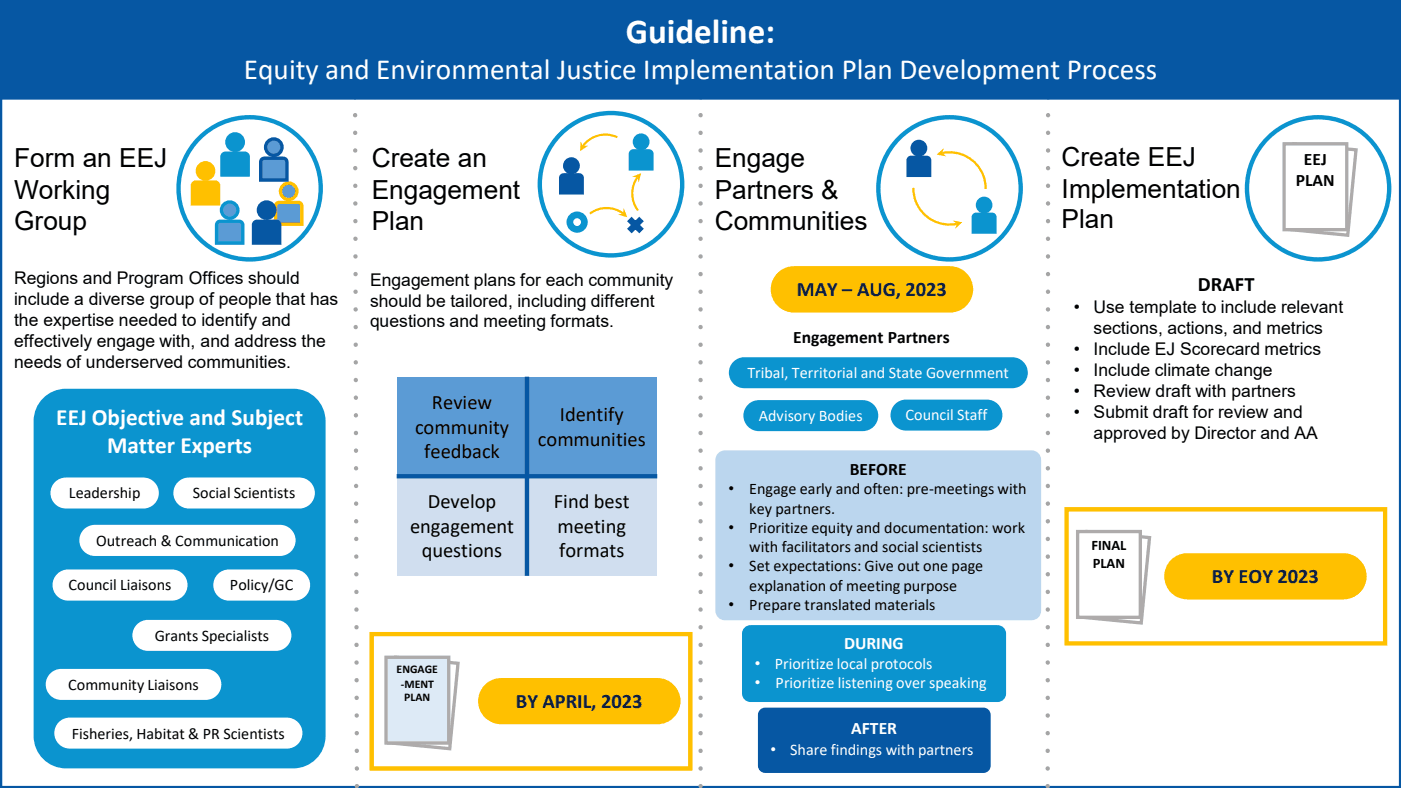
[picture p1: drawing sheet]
<svg xmlns="http://www.w3.org/2000/svg" width="339mm" height="190mm" viewBox="0 0 339 190" stroke-linecap="round" stroke-linejoin="round" font-family="sans-serif">
<path d="M0 0h338.7v190.5h-338.7z" fill="none" stroke="#0657a3" stroke-width="1.1" stroke-linecap="butt"/>
<path d="M89.9 153.3h77v32.5h-77z" fill="none" stroke="#ffc000" stroke-width="1.1" stroke-linecap="butt"/>
<path d="M85.8 23.6l.5 166.9M169.4 23.6v166.9M253.4 23.6l-.1 166.9" fill="none" stroke="#a5a5a5" stroke-width="1.1" stroke-dasharray="0 4.2"/>
<path d="M0 0h338.7v23.6h-338.7z" fill="#0657a3"/>
<path d="M0 0h338.7v23.6h-338.7z" fill="none" stroke="#0657a3" stroke-width="1.1" stroke-linecap="butt"/>
<path d="M66.9 49.2l.6-.3h4.6a.88 .88 0 0 1 .9 .9v4.4h-6.4v-4.4z" fill-rule="evenodd" fill="#5b9bd5"/>
<path d="M66.9 49.2l.6-.3h4.6a.88 .88 0 0 1 .9 .9v4.4h-6.4v-4.4z" fill="none" stroke="#ffc000" stroke-width=".8" stroke-linecap="butt"/>
<circle cx="69.8" cy="46.2" r="1.99" fill="#5b9bd5"/>
<circle cx="69.8" cy="46.2" r="1.99" fill="none" stroke="#ffc000" stroke-width=".8" stroke-linecap="butt"/>
<circle cx="60.3" cy="45.5" r="17.2" fill="none" stroke="#0b94cf" stroke-width="1.1" stroke-linecap="butt"/>
<path d="M61.5 53.7l.7-.2h4.5a.88 .88 0 0 1 .9 .9v4.4h-6.3v-4.4z" fill-rule="evenodd" fill="#0657a3"/>
<path d="M61.5 53.7l.7-.2h4.5a.88 .88 0 0 1 .9 .9v4.4h-6.3v-4.4z" fill="none" stroke="#0657a3" stroke-width=".8" stroke-linecap="butt"/>
<circle cx="64.4" cy="50.8" r="1.98" fill="#0657a3"/>
<circle cx="64.4" cy="50.8" r="1.98" fill="none" stroke="#0657a3" stroke-width=".8" stroke-linecap="butt"/>
<path d="M53.9 37.3l.6-.3h4.6a.88 .88 0 0 1 .9 .9v4.4h-6.3v-4.4z" fill-rule="evenodd" fill="#0b94cf"/>
<path d="M53.9 37.3l.6-.3h4.6a.88 .88 0 0 1 .9 .9v4.4h-6.3v-4.4z" fill="none" stroke="#0b94cf" stroke-width=".8" stroke-linecap="butt"/>
<circle cx="56.8" cy="34.4" r="1.99" fill="#0b94cf"/>
<circle cx="56.8" cy="34.4" r="1.99" fill="none" stroke="#0b94cf" stroke-width=".8" stroke-linecap="butt"/>
<path d="M63.3 38.5l.6-.3h4.6a.88 .88 0 0 1 .9 .9v4.4h-6.4v-4.4z" fill-rule="evenodd" fill="#5b9bd5"/>
<path d="M63.3 38.5l.6-.3h4.6a.88 .88 0 0 1 .9 .9v4.4h-6.4v-4.4z" fill="none" stroke="#0657a3" stroke-width=".8" stroke-linecap="butt"/>
<circle cx="66.2" cy="35.6" r="1.99" fill="#5b9bd5"/>
<circle cx="66.2" cy="35.6" r="1.99" fill="none" stroke="#0657a3" stroke-width=".8" stroke-linecap="butt"/>
<path d="M52.6 53.7l.6-.2h4.6a.88 .88 0 0 1 .9 .9v4.4h-6.4v-4.4z" fill-rule="evenodd" fill="#5b9bd5"/>
<path d="M52.6 53.7l.6-.2h4.6a.88 .88 0 0 1 .9 .9v4.4h-6.4v-4.4z" fill="none" stroke="#0b94cf" stroke-width=".8" stroke-linecap="butt"/>
<circle cx="55.5" cy="50.8" r="1.98" fill="#5b9bd5"/>
<circle cx="55.5" cy="50.8" r="1.98" fill="none" stroke="#0b94cf" stroke-width=".8" stroke-linecap="butt"/>
<path d="M46.8 44.3l.6-.3h4.6a.88 .88 0 0 1 .9 .9v4.4h-6.4v-4.4z" fill-rule="evenodd" fill="#ffc000"/>
<path d="M46.8 44.3l.6-.3h4.6a.88 .88 0 0 1 .9 .9v4.4h-6.4v-4.4z" fill="none" stroke="#ffc000" stroke-width=".8" stroke-linecap="butt"/>
<circle cx="49.7" cy="41.3" r="1.98" fill="#ffc000"/>
<circle cx="49.7" cy="41.3" r="1.98" fill="none" stroke="#ffc000" stroke-width=".8" stroke-linecap="butt"/>
<circle cx="229.5" cy="45.5" r="17.2" fill="none" stroke="#0b94cf" stroke-width="1.1" stroke-linecap="butt"/>
<path d="M219.7 38.2l.5-.2h3.8a.73 .73 0 0 1 .7 .8v3.6h-5.2v-3.6z" fill-rule="evenodd" fill="#0657a3"/>
<path d="M219.7 38.2l.5-.2h3.8a.73 .73 0 0 1 .7 .8v3.6h-5.2v-3.6z" fill="none" stroke="#0657a3" stroke-width=".8" stroke-linecap="butt"/>
<circle cx="222.1" cy="35.8" r="1.63" fill="#0657a3"/>
<circle cx="222.1" cy="35.8" r="1.63" fill="none" stroke="#0657a3" stroke-width=".8" stroke-linecap="butt"/>
<path d="M235.5 52l.5-.2h3.8a.72 .72 0 0 1 .7 .7v3.6h-5.2v-3.6z" fill-rule="evenodd" fill="#0b94cf"/>
<path d="M235.5 52l.5-.2h3.8a.72 .72 0 0 1 .7 .7v3.6h-5.2v-3.6z" fill="none" stroke="#0b94cf" stroke-width=".8" stroke-linecap="butt"/>
<circle cx="237.9" cy="49.6" r="1.62" fill="#0b94cf"/>
<circle cx="237.9" cy="49.6" r="1.62" fill="none" stroke="#0b94cf" stroke-width=".8" stroke-linecap="butt"/>
<path d="M227.8 37a8.7 8.7 0 0 1 10.5 8.7" fill="none" stroke="#ffc000" stroke-width=".55"/>
<path d="M226.4 37.4l1.8-1.6-.4 1.2 1 .8z" fill-rule="evenodd" fill="#ffc000"/>
<path d="M220.8 45.4a8.7 8.7 0 0 0 10.5 8.7" fill="none" stroke="#ffc000" stroke-width=".55"/>
<path d="M230.3 53.3l2.3 .4-1.7 1.6 .4-1.2z" fill-rule="evenodd" fill="#ffc000"/>
<path d="M150.6 51.6a6.7 6.7 0 0 0-8 0" fill="none" stroke="#ffc000" stroke-width=".53"/>
<path d="M150.8 50.3l.8 2.2-2.2-.6 1.2-.3z" fill-rule="evenodd" fill="#ffc000"/>
<circle cx="147.7" cy="44.5" r="17.2" fill="none" stroke="#0b94cf" stroke-width="1.1" stroke-linecap="butt"/>
<path d="M135.7 42.5l.6-.2h3.7a.73 .73 0 0 1 .7 .7v3.6h-5.2v-3.6z" fill-rule="evenodd" fill="#0657a3"/>
<path d="M135.7 42.5l.6-.2h3.7a.73 .73 0 0 1 .7 .7v3.6h-5.2v-3.6z" fill="none" stroke="#0657a3" stroke-width=".8" stroke-linecap="butt"/>
<circle cx="138.1" cy="40.1" r="1.64" fill="#0657a3"/>
<circle cx="138.1" cy="40.1" r="1.64" fill="none" stroke="#0657a3" stroke-width=".8" stroke-linecap="butt"/>
<path d="M152.6 36.7l.5-.2h3.8a.73 .73 0 0 1 .7 .7v3.6h-5.2v-3.6z" fill-rule="evenodd" fill="#0b94cf"/>
<path d="M152.6 36.7l.5-.2h3.8a.73 .73 0 0 1 .7 .7v3.6h-5.2v-3.6z" fill="none" stroke="#0b94cf" stroke-width=".8" stroke-linecap="butt"/>
<circle cx="155" cy="34.3" r="1.63" fill="#0b94cf"/>
<circle cx="155" cy="34.3" r="1.63" fill="none" stroke="#0b94cf" stroke-width=".8" stroke-linecap="butt"/>
<circle cx="139.5" cy="53.7" r="1.76" fill="none" stroke="#0b94cf" stroke-width="1.6" stroke-linecap="butt"/>
<path d="M152.7 52.6l.9 .9 .9-.9 .9 .9-.9 .9 .9 .9-.9 .9-.9-.9-.9 .9-.9-.9 .9-.9-.9-.9z" fill-rule="evenodd" fill="#0657a3"/>
<path d="M152.7 52.6l.9 .9 .9-.9 .9 .9-.9 .9 .9 .9-.9 .9-.9-.9-.9 .9-.9-.9 .9-.9-.9-.9z" fill="none" stroke="#0657a3" stroke-width=".34"/>
<path d="M154.1 42.9a6.7 6.7 0 0 0 .1 8" fill="none" stroke="#ffc000" stroke-width=".53"/>
<path d="M152.8 42.7l2.2-.9-.6 2.3-.3-1.2z" fill-rule="evenodd" fill="#ffc000"/>
<path d="M149.2 33.2a6.7 6.7 0 0 0-8.3 2.1" fill="none" stroke="#ffc000" stroke-width=".53"/>
<path d="M140.3 34.2l.6 1.1 1.3-.1-2 1.3z" fill-rule="evenodd" fill="#ffc000"/>
<circle cx="318.6" cy="45.5" r="17.2" fill="none" stroke="#0b94cf" stroke-width="1.1" stroke-linecap="butt"/>
<path d="M312.7 34.8l15.1 1.4-2 20.7-15.1-1.5z" fill="none" stroke="#aeabab" stroke-width=".79" stroke-linecap="butt"/>
<path d="M310.4 34.8h15.2v20.7h-15.2z" fill-rule="evenodd" fill="#fff" stroke="#aeabab" stroke-width=".8" stroke-linecap="butt"/>
<g fill="#5b9bd5">
<path d="M96 91.2h31.4v23.9h-31.4z" fill-rule="evenodd"/>
<path d="M127.4 91.2h31.3v23.9h-31.3z" fill-rule="evenodd"/>
</g>
<g fill="#d0deef">
<path d="M96 115.1h31.4v24h-31.4z" fill-rule="evenodd"/>
<path d="M127.4 115.1h31.3v24h-31.3z" fill-rule="evenodd"/>
</g>
<path d="M127.4 91.1v48.1M95.9 115.1h63" fill="none" stroke="#0657a3" stroke-width="1.1" stroke-linecap="butt"/>
<path d="M95.6 158.9l15.1 1.5-2 20.6-15.1-1.5z" fill="none" stroke="#aeabab" stroke-width=".79" stroke-linecap="butt"/>
<path d="M93.3 158.9h15.2v20.7h-15.2z" fill-rule="evenodd" fill="#ddeaf6" stroke="#aeabab" stroke-width=".8" stroke-linecap="butt"/>
<g fill="#ffc000">
<path d="M117.2 165.6a5.6 5.6 0 0 1 4-1.7h37.7a5.6 5.6 0 0 1 5.6 5.6 5.6 5.6 0 0 1-5.6 5.6h-37.7a5.6 5.6 0 0 1-5.2-3.5 5.6 5.6 0 0 1 1.2-6z" fill-rule="evenodd"/>
<path d="M188 66a5.6 5.6 0 0 1 3.9-1.7h37.7a5.6 5.6 0 0 1 5.6 5.7 5.6 5.6 0 0 1-5.6 5.6h-37.7a5.6 5.6 0 0 1-5.2-3.5 5.6 5.6 0 0 1 1.3-6.1z" fill-rule="evenodd"/>
<path d="M283.1 135.4a5.6 5.6 0 0 1 3.9-1.7h37.8a5.6 5.6 0 0 1 5.6 5.6 5.6 5.6 0 0 1-5.6 5.6h-37.8a5.6 5.6 0 0 1-5.1-3.4 5.6 5.6 0 0 1 1.2-6.1z" fill-rule="evenodd"/>
</g>
<path d="M262.8 128.5l15.1 1.5-2 20.6-15.1-1.5z" fill="none" stroke="#aeabab" stroke-width=".79" stroke-linecap="butt"/>
<path d="M260.5 128.5h15.2v20.7h-15.2z" fill-rule="evenodd" fill="#fff" stroke="#aeabab" stroke-width=".8" stroke-linecap="butt"/>
<path d="M173.6 109.5l1-.5 .6-.1h74.2a2.27 2.27 0 0 1 2.3 2.2v36.6a2.27 2.27 0 0 1-2.3 2.2h-74.2a2.27 2.27 0 0 1-2.3-2.2v-36.6l.1-.6z" fill-rule="evenodd" fill="#bbd6ee"/>
<path d="M180 151.7l.9-.5 .5-.1h59.8a2.05 2.05 0 0 1 2 2.1v14.5a2.05 2.05 0 0 1-2 2h-59.8a2.05 2.05 0 0 1-2-2v-14.5v-.6z" fill-rule="evenodd" fill="#0b94cf"/>
<path d="M183.7 171.6l1.3-.5h52.7a1.75 1.75 0 0 1 1.8 1.7v12.3a1.75 1.75 0 0 1-1.8 1.8h-52.7a1.75 1.75 0 0 1-1.8-1.8v-12.3z" fill-rule="evenodd" fill="#0657a3"/>
<path d="M257.8 123.1h77v32.5h-77z" fill="none" stroke="#ffc000" stroke-width="1.1" stroke-linecap="butt"/>
<path d="M189.2 77.6l.5-.2h42.4a.7 .7 0 0 1 .7 .7v4.9a.7 .7 0 0 1-.7 .7h-42.4a.7 .7 0 0 1-.7-.7v-4.9z" fill-rule="evenodd" fill="#fff"/>
<g fill="#0b94cf">
<path d="M216.4 97.7a3.7 3.7 0 0 1 2.6-1.1h19.6a3.7 3.7 0 0 1 3.7 3.8 3.7 3.7 0 0 1-3.7 3.7h-19.6a3.7 3.7 0 0 1-3.5-2.3 3.7 3.7 0 0 1 .9-4.1z" fill-rule="evenodd"/>
<path d="M180.8 97.8a3.7 3.7 0 0 1 2.7-1.1h25.1a3.7 3.7 0 0 1 3.7 3.8 3.7 3.7 0 0 1-3.7 3.7h-25.1a3.7 3.7 0 0 1-3.5-2.3 3.7 3.7 0 0 1 .8-4.1z" fill-rule="evenodd"/>
<path d="M177.3 87.5a3.7 3.7 0 0 1 2.6-1.1h64.8a3.7 3.7 0 0 1 3.8 3.7 3.7 3.7 0 0 1-3.8 3.8h-64.8a3.7 3.7 0 0 1-3.4-2.4 3.7 3.7 0 0 1 .8-4z" fill-rule="evenodd"/>
<path d="M10.4 96.3a7.8 7.8 0 0 1 5.5-2.3h55a7.8 7.8 0 0 1 7.8 7.8v76.2a7.8 7.8 0 0 1-7.8 7.8h-55a7.8 7.8 0 0 1-7.8-7.8v-76.2a7.8 7.8 0 0 1 2.3-5.5z" fill-rule="evenodd"/>
</g>
<g fill="#fff">
<path d="M20.3 128a3.8 3.8 0 0 1 2.6-1.1h44.8a3.8 3.8 0 0 1 3.8 3.7 3.8 3.8 0 0 1-3.8 3.8h-44.8a3.8 3.8 0 0 1-3.4-2.3 3.8 3.8 0 0 1 .8-4.1z" fill-rule="evenodd"/>
<path d="M43 116.5a3.7 3.7 0 0 1 2.7-1.1h26.7a3.7 3.7 0 0 1 3.7 3.8 3.7 3.7 0 0 1-3.7 3.7h-26.7a3.7 3.7 0 0 1-3.5-2.3 3.7 3.7 0 0 1 .8-4.1z" fill-rule="evenodd"/>
<path d="M13.3 116.5a3.7 3.7 0 0 1 2.6-1.1h18.7a3.7 3.7 0 0 1 3.8 3.8 3.7 3.7 0 0 1-3.8 3.7h-18.7a3.7 3.7 0 0 1-3.4-2.3 3.7 3.7 0 0 1 .8-4.1z" fill-rule="evenodd"/>
<path d="M52.7 138.8a3.8 3.8 0 0 1 2.6-1.1h15.9a3.8 3.8 0 0 1 3.8 3.7 3.8 3.8 0 0 1-3.8 3.8h-15.9a3.8 3.8 0 0 1-3.5-2.3 3.8 3.8 0 0 1 .9-4.1z" fill-rule="evenodd"/>
<path d="M33.1 151a3.7 3.7 0 0 1 2.7-1.1h30.9a3.7 3.7 0 0 1 3.7 3.7 3.7 3.7 0 0 1-3.7 3.8h-30.9a3.7 3.7 0 0 1-3.5-2.4 3.7 3.7 0 0 1 .8-4z" fill-rule="evenodd"/>
<path d="M13.8 138.8a3.8 3.8 0 0 1 2.7-1.1h25.1a3.8 3.8 0 0 1 3.7 3.7 3.8 3.8 0 0 1-3.7 3.8h-25.1a3.8 3.8 0 0 1-3.5-2.3 3.8 3.8 0 0 1 .8-4.1z" fill-rule="evenodd"/>
<path d="M14.2 174.6a3.7 3.7 0 0 1 2.7-1.1h52.5a3.7 3.7 0 0 1 3.7 3.7 3.7 3.7 0 0 1-3.7 3.8h-52.5a3.7 3.7 0 0 1-3.5-2.3 3.7 3.7 0 0 1 .8-4.1z" fill-rule="evenodd"/>
<path d="M12.1 162.8a3.7 3.7 0 0 1 2.7-1.1h35a3.7 3.7 0 0 1 3.7 3.8 3.7 3.7 0 0 1-3.7 3.7h-35a3.7 3.7 0 0 1-3.5-2.3 3.7 3.7 0 0 1 .8-4.1z" fill-rule="evenodd"/>
</g>
<text font-size="8.5" fill="#fff" x="151.3" y="10.5">Guideline:</text>
<text font-size="7.1" fill="#fff" x="58.9" y="19.2">Equity and Environmental Justice Implementation Plan Development Process</text>
<g font-size="6.3">
<text x="3.4" y="40.5">Form an EEJ</text>
<text x="89.9" y="40.5">Create an</text>
<text x="172.8" y="40.5">Engage</text>
<text x="256.6" y="40.1">Create EEJ</text>
<text x="256.6" y="47.8">Implementation</text>
<text x="3.4" y="48.1">Working</text>
<text x="89.9" y="48.1">Engagement</text>
<text x="172.8" y="48.1">Partners &amp;</text>
<text x="3.4" y="55.5">Group</text>
<text x="89.9" y="55.5">Plan</text>
<text x="172.8" y="55.5">Communities</text>
<text x="256.6" y="55.2">Plan</text>
</g>
<g font-size="5.6" fill="#fff">
<text x="13.6" y="102.8">EEJ Objective and Subject</text>
<text x="25.9" y="109.6">Matter Experts</text>
</g>
<g font-size="5" fill="#002060">
<text x="192.6" y="71.6">MAY – AUG, 2023</text>
<text x="293" y="141">BY EOY 2023</text>
<text x="124.7" y="171.2">BY APRIL, 2023</text>
</g>
<g font-size="5">
<text x="289.6" y="70.3">DRAFT</text>
<text x="104.4" y="98.9">Review</text>
<text x="135.4" y="101.9">Identify</text>
<text x="100.3" y="104.8">community</text>
<text x="130" y="107.8">communities</text>
<text x="102.6" y="110.8">feedback</text>
<text x="103.4" y="122.8">Develop</text>
<text x="133.9" y="122.8">Find best</text>
<text x="99.1" y="128.8">engagement</text>
<text x="134.8" y="128.8">meeting</text>
<text x="101.9" y="134.7">questions</text>
<text x="135.2" y="134.7">formats</text>
</g>
<g font-size="4.2">
<text x="315.2" y="40">EEJ</text>
<text x="313.3" y="45.1">PLAN</text>
<text x="3.4" y="68.7">Regions and Program Offices should</text>
<text x="89.4" y="69">Engagement plans for each community</text>
<text x="3.4" y="73.8">include a diverse group of people that has</text>
<text x="89.4" y="74.1">should be tailored, including different</text>
<text x="259.6" y="75.7">•</text>
<text x="264.4" y="75.7">Use template to include relevant</text>
<text x="3.4" y="78.8">the expertise needed to identify and</text>
<text x="3.4" y="83.9">effectively engage with, and address the</text>
<text x="89.4" y="79.1">questions and meeting formats.</text>
<text x="191.7" y="82.8">Engagement Partners</text>
<text x="264.4" y="80.8">sections, actions, and metrics</text>
<text x="3.4" y="88.9">needs of underserved communities.</text>
<text x="259.6" y="85.9">•</text>
<text x="264.4" y="85.9">Include EJ Scorecard metrics</text>
<text x="259.6" y="91">•</text>
<text x="264.4" y="91">Include climate change</text>
<text x="259.6" y="96">•</text>
<text x="259.6" y="101.1">•</text>
<text x="264.4" y="96">Review draft with partners</text>
<text x="264.4" y="101.1">Submit draft for review and</text>
<text x="264.4" y="106.1">approved by Director and AA</text>
<text x="205.4" y="114.8">BEFORE</text>
</g>
<g font-size="4.2" fill="#fff">
<text x="204" y="157">DURING</text>
<text x="205.8" y="177.5">AFTER</text>
</g>
<g font-size="3.9" fill="#fff">
<text x="180.7" y="91.4">Tribal, Territorial and State Government</text>
<text x="183.5" y="101.8">Advisory Bodies</text>
<text x="218.9" y="101.7">Council Staff</text>
<text x="182.5" y="161.8">•</text>
<text x="187.3" y="161.8">Prioritize local protocols</text>
<text x="182.5" y="166.4">•</text>
<text x="187.5" y="166.4">Prioritize listening over speaking</text>
<text x="186.3" y="182.5">•</text>
<text x="191" y="182.5">Share findings with partners</text>
</g>
<g font-size="3.9">
<text x="176.1" y="119.5">•</text>
<text x="181.1" y="119.5">Engage early and often: pre-meetings with</text>
<text x="16.7" y="120.5">Leadership</text>
<text x="46.6" y="120.5">Social Scientists</text>
<text x="181.1" y="124.2">key partners.</text>
<text x="23.3" y="132">Outreach &amp; Communication</text>
<text x="176.1" y="128.8">•</text>
<text x="181.1" y="128.8">Prioritize equity and documentation: work</text>
<text x="181.1" y="133.5">with facilitators and social scientists</text>
<text x="16.6" y="142.7">Council Liaisons</text>
<text x="55.6" y="142.7">Policy/GC</text>
<text x="176.1" y="138.2">•</text>
<text x="181.1" y="138.2">Set expectations: Give out one page</text>
<text x="181.1" y="142.8">explanation of meeting purpose</text>
<text x="176.1" y="147.5">•</text>
<text x="181.1" y="147.5">Prepare translated materials</text>
<text x="37.4" y="154.9">Grants Specialists</text>
<text x="16.5" y="166.8">Community Liaisons</text>
<text x="17.4" y="178.5">Fisheries, Habitat &amp; PR Scientists</text>
</g>
<g font-size="3.5">
<text x="263.8" y="133.1">FINAL</text>
<text x="264.2" y="137.3">PLAN</text>
</g>
<g font-size="2.8">
<text x="95.9" y="162.8">ENGAGE</text>
<text x="96.9" y="166.2">-MENT</text>
<text x="97.7" y="169.6">PLAN</text>
</g>
</svg>
